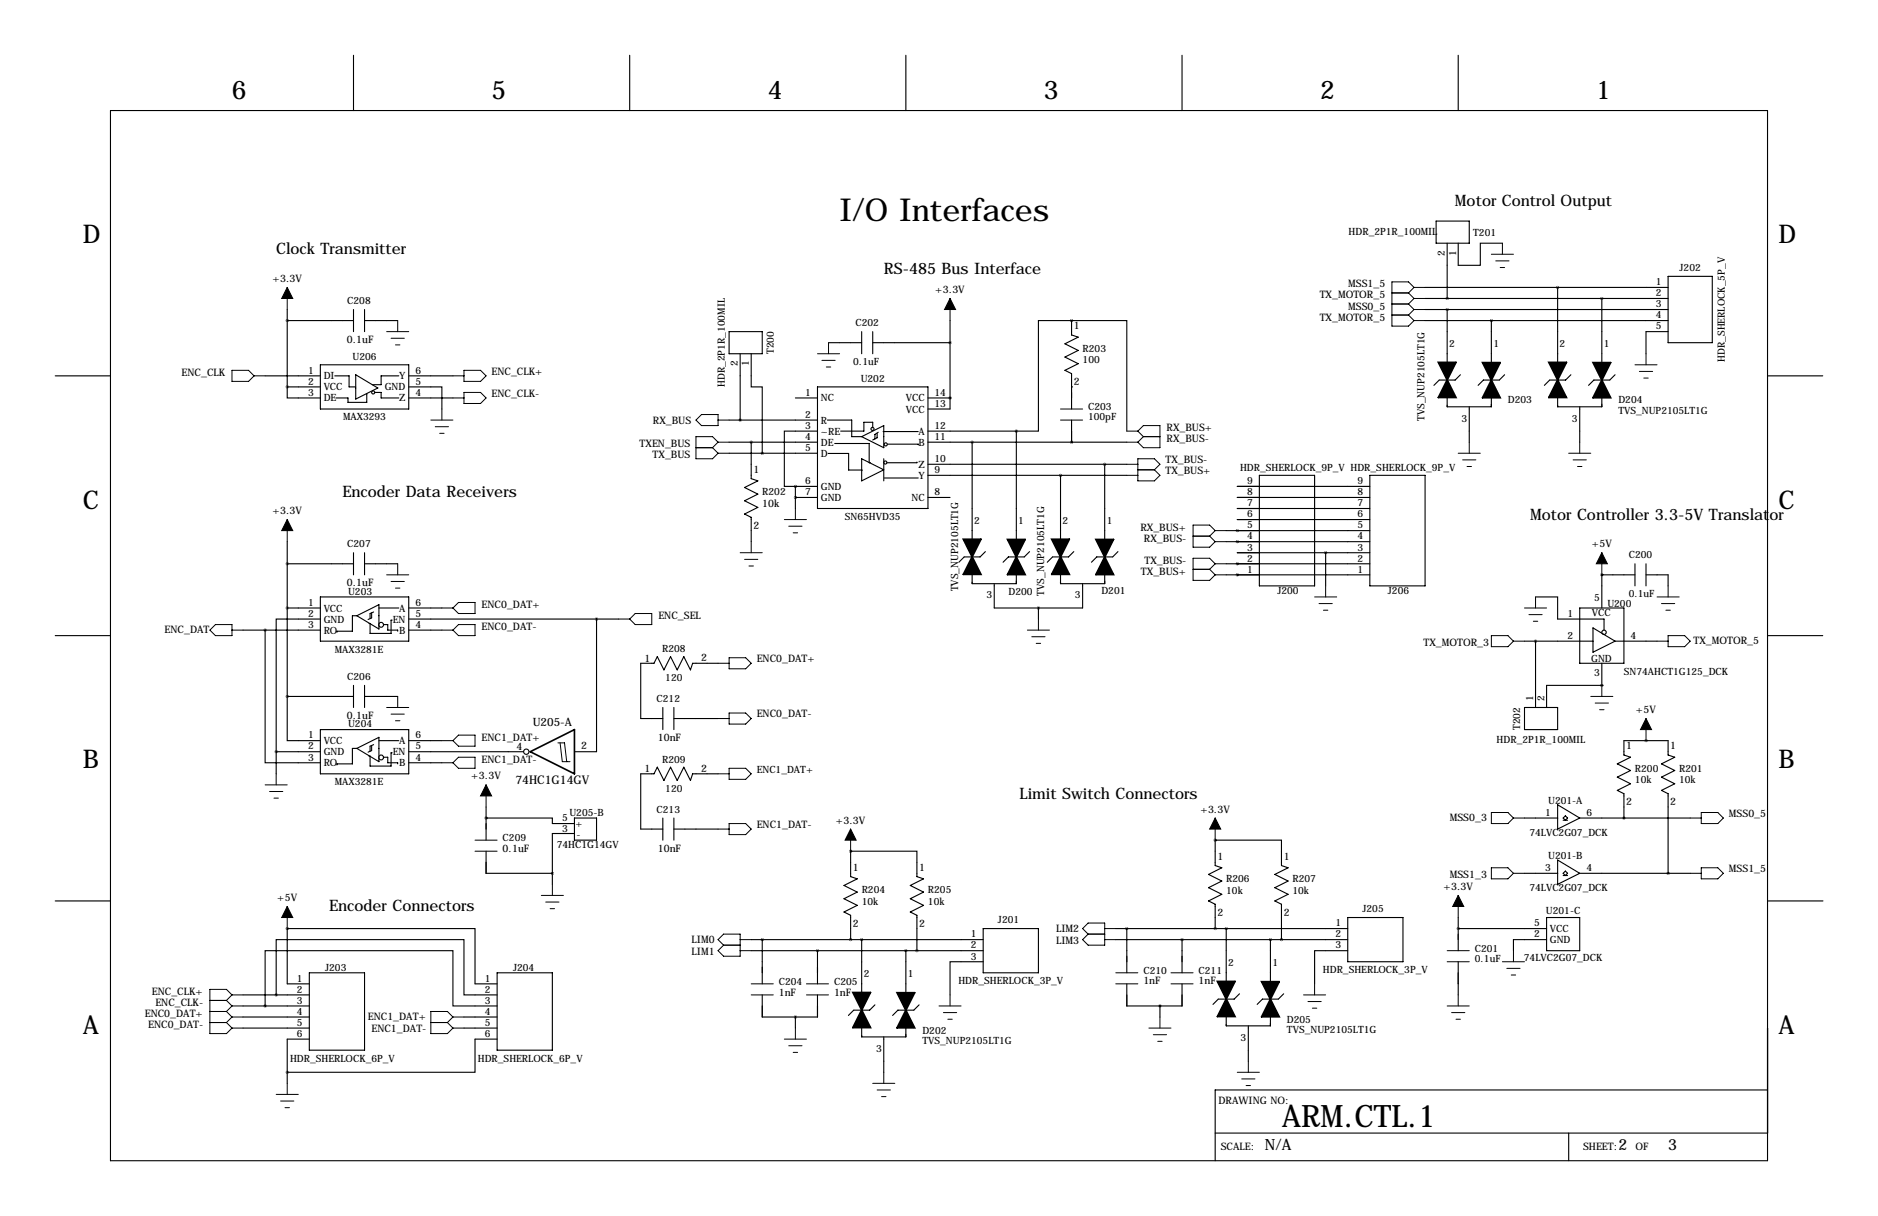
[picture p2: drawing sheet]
<svg xmlns="http://www.w3.org/2000/svg" width="432mm" height="279mm" viewBox="0 0 432 279" stroke-linecap="round" stroke-linejoin="round" font-family="sans-serif">
<g fill="none" stroke="#000" stroke-width=".25">
<path d="M81.3 12.7v12.7M144.8 12.7v12.7M208.3 12.7v12.7M271.8 12.7v12.7M335.3 12.7v12.7M25.4 25.4h381v241.3h-381zM330.2 50.8h7.6v5.1h-7.6zM332.7 55.9v12.7M335.3 55.9v5.1h5.1v-5.1h5M66 73.7h15.3M66 71.1v17.8M81.3 71.1v5.1"/>
<path d="M83.8 73.7h7.6M83.8 71.1v5.1M167.6 76.2h7.7v5.1h-7.7zM190.5 78.7h7.6M198.1 76.2v5.1M200.7 76.2v5.1M200.7 78.7h17.7M218.4 73.7v20.3h-5M246.4 73.7h12.7v25.4M246.4 73.7h.1M246.4 73.7h-7.6v25.4h-5.1M246.4 73.7v3.3l1.5 .5-3 1.5 3 1.5-3 1.5 3 1.6-3 1.5 1.5 .8v8.1"/>
<path d="M327.7 66h55.8M327.7 68.6h55.8M327.7 71.1h55.8M327.7 73.7h55.8M332.7 71.1v12.2M342.9 73.7v9.6M358.1 66v17.3M368.3 68.6v14.7M383.5 63.5h10.2v15.2h-10.2zM383.5 76.2h-5v5.1M12.7 86.4h12.7M61 86.4h12.7"/>
<path d="M66 88.9v2.5h7.7M66 88.9h7.7M73.7 83.8h20.3v10.2h-20.3zM77 86.4h3.3v2.5h1.5M81.8 86.1l5.1 3.1-5.1 2.5zM84.3 90.4v2.1h-4.3v-1.1h-2.8M86.1 90.2h1.5v1.2h4.1M91.7 86.4h-4.1v2h-2M94 88.9h7.6v5.1M94 86.4h10.1M94 91.4h10.1M167.6 96.5h20.4"/>
<path d="M170.2 81.3v15.2M172.7 81.3v7.6h2.6v15.2M182.9 91.4h5.1M188 99.1h-7.7v12.7h2.6M188 88.9h25.4v27.9h-25.4zM190.2 96.5h5.6v3.8h2.3M200.7 98.3v-1.3h-2.1v2.1h-5.3M201.7 99.6v1l-1 .5M201.9 99.3l-.7 .5v1M203 99.2h8.1M213.4 99.1h20.3M213.4 91.4h5"/>
<path d="M218.4 91.4h.1M233.7 99.1v24.9M246.4 88.9h.1M246.4 96.5v5.1M332.7 87.3v1.5M332.7 91.3v2.2h10.2v-2.1M335.8 86.1l-1.2 1.2h-3.7l-1.2 1.2M337.8 93.5v8.1M342.9 85.8v1.5M345.9 86.1l-1.2 1.2h-3.6l-1.2 1.2M358.1 91.3v2.2h10.2v-2.1M358.1 87.3v1.5"/>
<path d="M361.2 86.1l-1.2 1.2h-3.7l-1.2 1.2M363.2 93.5v8.1M368.3 85.8v1.5M371.3 86.1l-1.2 1.2h-3.6l-1.2 1.2M406.4 86.4h12.7M167.6 101.6h20.4M167.6 104.1h20.4M172.7 101.6v8.4l1.5 .5-3 1.5 3 1.5-3 1.6 3 1.5-3 1.5 1.5 .8v5.6M182.9 111.8h.1M182.9 114.3h.1M182.9 111.8h5.1M182.9 114.3h5.1"/>
<path d="M182.9 111.8v5M190.4 104.2h4.7v3.8h3.1v.2M191.9 101.9h7.9v4.4h.4M198.1 105.4l5.1 2.5-5.1 2.6zM198.1 100.3l5.1-2.5v5.1zM203.2 105.4v5.1M203.4 109.8h7.7M204.1 102.1h7v.1M210.8 106.2v.1h-6.8M213.4 101.6h45.7M213.4 114.3h5M213.4 106.7h45.7"/>
<path d="M213.4 109.2h45.7M223.5 101.6v22.3M243.8 109.2v14.7M246.4 101.6h.1M254 106.7v17.3M284.5 116.8h30.5M284.5 111.8h30.5M284.5 114.3h30.5M284.5 119.4h30.5M289.6 109.2h12.7v25.4h-12.7zM315 109.2h12.7v25.4h-12.7zM66 139.7h7.7"/>
<path d="M66 129.5h15.3M66 124.5v35.5M73.7 137.2h20.3v10.1h-20.3zM81.3 127v5.1M83.8 127v5.1M83.8 129.5h7.6M87.1 139.7h4.6M94 139.7h7.6M223.5 128v1.5M223.5 132v2.1h10.2v-2.1M226.6 126.7l-1.3 1.3h-3.6l-1.2 1.2M228.6 134.1v5.6h20.3v-5.6"/>
<path d="M233.7 126.4v1.6M236.7 126.7l-1.2 1.3h-3.6l-1.3 1.2M238.8 139.7v2.5M243.8 132v2.1h10.2v-2.1M243.8 128v1.5M246.9 126.7l-1.2 1.3h-3.7l-1.2 1.2M254 126.4v1.6M257 126.7l-1.2 1.3h-3.6l-1.2 1.2M281.9 132.1h33.1M281.9 129.5h33.1M281.9 124.5h33.1M281.9 121.9h33.1"/>
<path d="M284.5 132.1h.1M284.5 129.5h.1M284.5 124.5h.1M284.5 121.9h.1M284.5 127h30.5M304.8 127v7.6M353.1 137.2h5v5h10.7v2.6M363.2 139.7h10.2v12.7h-10.2zM368.3 132.1h.1M368.3 132.1v7.6M368.3 132.1h7.6M375.9 129.5v5.1"/>
<path d="M378.5 132.1h5v2.5M378.5 129.5v5.1M12.7 146h12.7M55.9 144.8h17.8M61 144.8v30.5h12.7M73.7 142.2h-10.2v30.5M81.3 157.5v5.1M82 141.5l5.1-2.6v5.6zM82 141.5h-1v3.5h-3.5v.3M83.8 157.5v5.1M85.4 140.8v1.2l-.8 .3M85.9 140.6l-.8 .4v1.1"/>
<path d="M88.1 143.5h1.1v1.3h2.2v.2M90.2 142.5h-.3v3h-4.8v-2.2h-.3M94 142.2h48.2M94 144.8h7.6M137.2 142.2v30.5h-5.1M165.1 152.4h-5.8l-.6 1.5-1.5-3-1.5 3-1.5-3-1.5 3-1.6-3-.7 1.5h-3.1v12.7h5.1M350.5 147.3h15.8M353.1 147.3v15.3M366.3 144.3l5 3-5 2.6zM368.3 157.5h.1M368.3 152.4v5.1M368.3 157.5h-12.7v5.1"/>
<path d="M371.3 147.3h9.7M406.4 146h12.7M63.5 172.7h10.2M63.5 172.7v5.1M66 160v10.2h7.7M66 160h15.3M73.7 167.6h20.3v10.2h-20.3zM82 172l5.1-2.6v5.6zM82 172h-1v3.5h-3.5v.3M83.8 160h7.6M85.4 171.3v1.2l-.8 .3M85.9 171.1l-.8 .3v1.2"/>
<path d="M87.1 170.2h4.6M88.1 174h1.1v1.3h2.2v.2M90.2 173h-.3v3h-4.8v-2.3h-.3M94 170.2h7.6M94 175.3h7.6M94 172.7h26.4M152.4 162.6v5M154.9 165.1h10.2M154.9 162.6v5M165.1 177.8h-5.8l-.6 1.5-1.5-3-1.5 3-1.5-3-1.5 3-1.6-3-.7 1.5h-3.1v12.7h5.1M350.5 162.6h7.6v5h-7.6zM378.5 170.2h.1"/>
<path d="M111.8 188h15.2v1.2h5.1M111.8 188h.1M111.8 195.6v5.1h15.2M111.8 185.4v7.6M132.1 188h5.1v5h-5.1zM132.1 191.5h-5.1v11.7M152.4 188v5M154.9 188v5M154.9 190.5h10.2M195.6 195.6h15.2v5.8l1.5 .5-3 1.6 3 1.5-3 1.5 3 1.5-3 1.5 1.5 .8v8.1M195.6 195.6h.1M195.6 195.6v5.8l1.5 .5-3 1.6 3 1.5-3 1.5 3 1.5-3 1.5 1.5 .8v5.6"/>
<path d="M279.4 193h15.2v5.9l1.6 .5-3.1 1.5 3.1 1.5-3.1 1.6 3.1 1.5-3.1 1.5 1.5 .8v8.1M279.4 193h.1M279.4 193v5.9l1.5 .5-3 1.5 3 1.5-3 1.6 3 1.5-3 1.5 1.5 .8v5.6M350.5 188h7.6M358.1 184.9l5.1 3.1-5.1 2.5zM358.1 197.6l5.1 3.1-5.1 2.5zM359.4 188.5h1M359.4 188l.5-.5 .5 .5-.5 .5zM363.2 188h25.4M373.4 188v-5.6l-1.5-.8 3-1.5-3-1.5 3-1.6-3-1.5 3-1.5-1.5-.5v-3.3h10.1v3.3l1.6 .5-3.1 1.5 3.1 1.5-3.1 1.6 3.1 1.5-3.1 1.5 1.5 .8v18.3M12.7 207h12.7M66 213.4h.1"/>
<path d="M66 213.4h43.2v12.7h5.1M66 213.4v12.7h5.1M172.7 215.9h53.4M172.7 218.4h53.4M175.3 215.9v10.2M188 218.4v7.7M198.1 215.9v12.1M208.3 218.4v9.7M226.1 213.4h12.7v10.1h-12.7zM256.5 213.4h53.4M256.5 215.9h53.4M259.1 213.4v10.1"/>
<path d="M271.8 215.9v7.6M281.9 213.4v12.1M292.1 215.9v9.7M309.9 218.4h-7.6v7.7M309.9 210.8h12.7v10.2h-12.7zM335.3 213.4h.1M335.3 210.8v7.6M335.3 213.4h20.3M350.5 200.7h7.6M355.6 215.9h-7.6v2.5M355.6 210.8h7.6v7.6h-7.6zM359.4 201.2h1"/>
<path d="M359.4 200.7l.5-.5 .5 .5-.5 .5zM363.2 200.7h25.4M406.5 207h12.7M55.9 228.6h15.2M55.9 231.1h15.2M55.9 233.7h15.2M55.9 236.2h15.2M61 231.1v-12.7h43.1v12.7h10.2M63.5 228.6v-12.7h43.2v12.7h7.6M71.1 223.5h12.7v17.8h-12.7zM71.1 238.8h-5.1v10.1M106.7 233.7h7.6"/>
<path d="M106.7 236.2h7.6M114.3 238.8h-5.1v7.6h-43.2M114.3 223.5h12.7v17.8h-12.7zM175.3 228.6v5.1h12.7v-5.1M182.9 233.7v2.5M198.1 236.1v2.2h10.2v-2.1M198.1 232.1v1.5M201.2 230.9l-1.3 1.2h-3.6l-1.2 1.2M203.2 238.3v8.1M208.3 230.6v1.5M211.3 230.9l-1.2 1.2h-3.6l-1.3 1.2M226.1 221h-7.7v7.6"/>
<path d="M259.1 226.1v5h12.7v-5M266.7 231.1v2.6M281.9 229.6v1.5M281.9 233.6v2.1h10.2v-2.1M285 228.3l-1.2 1.3h-3.7l-1.2 1.2M287 235.7v8.1M292.1 228v1.6M295.1 228.3l-1.2 1.3h-3.6l-1.2 1.2M335.3 221v7.6M406.4 250.4h-127v16.3M279.4 260.3h127M360.7 260.3v6.4"/>
<circle cx="85.8" cy="90.2" r=".36"/>
<circle cx="200.6" cy="98.6" r=".36"/>
<circle cx="203.6" cy="106.3" r=".36"/>
<circle cx="203.7" cy="102.1" r=".36"/>
<circle cx="87.6" cy="143.6" r=".56"/>
<circle cx="368.8" cy="145.3" r=".51"/>
<circle cx="87.6" cy="174" r=".56"/>
<circle cx="121" cy="172.7" r=".61"/>
</g>
<g fill="#000" stroke="#000" stroke-width=".38">
<path d="M332.7 87.3l2.1 4h-4.1zM330.7 83.3h4.1l-2.1 4zM342.9 87.3l2 4.1h-4zM340.9 83.3h4l-2 4.1zM358.1 87.3l2.1 4h-4.1zM356.1 83.3h4.1l-2.1 4zM368.3 87.3l2 4.1h-4zM366.3 83.3h4l-2 4.1zM223.5 127.9l2.1 4.1h-4.1zM221.5 123.9h4.1l-2.1 4.1zM233.7 128l2 4h-4.1zM231.6 124h4.1l-2 4z"/>
<path d="M243.8 127.9l2.1 4.1h-4.1zM241.8 123.9h4.1l-2.1 4.1zM254 128l2 4h-4zM252 124h4l-2 4zM198.1 232.1l2.1 4h-4.1zM196.1 228h4.1l-2.1 4.1zM208.3 232.1l2 4.1h-4.1zM206.2 228.1h4.1l-2 4.1zM281.9 229.5l2.1 4.1h-4.1zM279.9 225.5h4.1l-2.1 4.1zM292.1 229.6l2 4h-4zM290.1 225.6h4l-2 4z"/>
</g>
<g fill="none" stroke="#000" stroke-width=".23">
<path d="M342.9 58.4h5.1M343.9 59.9h3.1M345.4 55.9v2.5M66 66v5.1M88.9 76.2h5.1M89.9 77.7h3.1M90.9 79.2h1M91.4 73.7v2.5M190.5 78.7v2.6M218.4 68.6v5.1M320 72.4h3.8M320 69.8h3.8"/>
<path d="M320 67.3h3.8M323.8 69.8l1.3 1.3M323.8 72.4l1.3 1.3M323.8 67.3l1.3 1.3M325.1 71.1h2.6M325.1 71.1l-1.3 1.3M325.1 66l-1.3-1.2h-3.8v10.1h3.8l1.3-1.2M325.1 73.7h2.6M325.1 66h2.6M325.1 66l-1.3 1.3M325.1 68.6h2.6M325.1 68.6l-1.3 1.2"/>
<path d="M344.9 61.5h1M53.3 85.1h3.8l1.3 1.3-1.3 1.2h-3.8zM58.4 86.4h2.6M99.1 96.5h5M100.1 98h3M101.1 99.6h1M101.6 94v2.5M104.1 86.4h2.6M104.1 91.4h2.6M106.7 85.1h3.8l1.3 1.3-1.3 1.2h-3.8zM106.7 90.2h3.8l1.3 1.2-1.3 1.3h-3.8zM160 96.5l1.3-1.3h3.8v2.6h-3.8z"/>
<path d="M165.1 96.5h2.5M188 81.3h5M189 82.8h3M190 84.3h1M243.8 94h5.1M243.8 96.5h5.1M259.1 99.1h2.5M261.6 99.1l1.3-1.3h3.8v5.1h-3.8l-1.3-1.3M261.6 99.1l1.3 1.2M375.9 83.8h5.1M376.9 85.3h3.1M378 86.9h1"/>
<path d="M378.5 81.3v2.5M66 119.4v5.1M160 102.9h3.8M163.8 102.9l1.3 1.2M165.1 104.1h2.5M165.1 101.6l-1.3-1.3h-3.8v5.1h3.8l1.3-1.3M165.1 101.6h2.5M165.1 101.6l-1.3 1.3M180.3 119.4h5.1M182.9 116.8v2.6M259.1 101.6h2.5M259.1 106.7h2.5"/>
<path d="M259.1 109.2h2.5M261.6 105.4h3.8l1.3 1.3-1.3 1.2 1.3 1.3-1.3 1.3h-3.8zM261.6 107.9h3.8M262.9 100.3h3.8M262.9 100.3l-1.3 1.3M335.3 104.1h5.1M336.3 105.7h3M337.3 107.2h1M337.8 101.6v2.5M360.7 104.1h5.1M361.7 105.7h3M362.7 107.2h1"/>
<path d="M363.2 101.6v2.5M88.9 132.1h5.1M89.9 133.6h3.1M90.9 135.1h1M91.4 129.5v2.6M101.6 139.7h2.5M105.4 138.4h3.8v2.6h-3.8l-1.3-1.3zM170.2 127h5.1M171.2 128.5h3M172.2 130h1M172.7 124.5v2.5M181.4 120.9h3"/>
<path d="M182.4 122.4h1M274.3 130.8h3.8M274.3 123.2h3.8M278.1 130.8l1.3 1.3M278.1 123.2l1.3 1.3M279.4 132.1h2.5M279.4 129.5l-1.3-1.2h-3.8v5h3.8l1.3-1.2M279.4 121.9l-1.3-1.2h-3.8v5h3.8l1.3-1.2M279.4 129.5h2.5M279.4 129.5l-1.3 1.3M279.4 124.5h2.5M279.4 121.9h2.5"/>
<path d="M279.4 121.9l-1.3 1.3M302.3 137.2h5M303.3 138.7h3M304.8 134.6v2.6M350.5 139.7h5.1M353.1 137.2v2.5M368.3 127v5.1M381 137.2h5.1M382 138.7h3.1M383.5 134.6v2.6M49.5 143.5h3.8v2.5h-3.8l-1.2-1.2zM53.3 144.8h2.6"/>
<path d="M101.6 144.8h2.5M105.4 143.5h3.8v2.5h-3.8l-1.3-1.2zM142.2 142.2h2.6M146 141h3.9v2.5h-3.9l-1.2-1.3zM165.1 152.4h2.5M167.6 151.1h3.8l1.3 1.3-1.3 1.3h-3.8zM236.2 144.8h5.1M237.2 146.3h3.1M238.3 147.8h1M238.8 142.2v2.6M304.3 140.2h1M342.9 146h3.8l1.3 1.3-1.3 1.3h-3.8z"/>
<path d="M348 147.3h2.5M351.5 141.2h3.1M352.6 142.7h1M368.3 157.5v2.5M381 147.3h2.5M383 140.2h1M383.5 146h3.8l1.3 1.3-1.3 1.3h-3.8zM63.5 177.8v2.5M88.9 162.6h5.1M89.9 164.1h3.1M90.9 165.6h1M91.4 160v2.6"/>
<path d="M101.6 170.2h2.5M101.6 175.3h2.5M104.1 175.3l1.3-1.3h3.8v2.5h-3.8zM105.4 168.9h3.8v2.5h-3.8l-1.3-1.2zM128.3 170.7h1.5l.5 4.3M128.8 170.7l.5 4.3h1.8M165.1 165.1h2.5M165.1 177.8h2.5M167.6 176.5h3.8l1.3 1.3-1.3 1.3h-3.8zM167.6 163.8h3.8l1.3 1.3-1.3 1.3h-3.8zM365.8 160h5M366.8 161.5h3"/>
<path d="M367.8 163.1h1M378.5 165.1v5.1M61 180.3h5M62 181.9h3M63 183.4h1M109.2 193h5.1M109.2 195.6h5.1M111.8 180.3v5.1M165.1 190.5h2.5M167.6 189.2h3.8l1.3 1.3-1.3 1.3h-3.8zM195.6 190.5v5.1M279.4 188v5"/>
<path d="M342.9 186.7h3.8l1.3 1.3-1.3 1.2h-3.8zM342.9 199.4h3.8l1.3 1.3-1.3 1.2h-3.8zM348 188h2.5M388.6 188h2.6M391.2 199.4h3.8l1.2 1.3-1.2 1.2h-3.8zM391.2 186.7h3.8l1.2 1.3-1.2 1.2h-3.8zM66 208.3v5.1M124.5 205.7h5M125.5 207.3h3M126.5 208.8h1M127 203.2v2.5M166.4 214.6h3.8v5.1h-3.8l-1.3-1.3 1.3-1.2-1.3-1.3z"/>
<path d="M166.4 217.2h3.8M170.2 218.4h2.5M170.2 215.9h2.5M248.9 213.4l1.3-1.3h3.8v5.1h-3.8l-1.3-1.3 1.3-1.3zM250.2 214.6h3.8M254 215.9h2.5M254 213.4h2.5M332.7 218.4h5.1M335.3 205.7v5.1M348 218.4v2.6M348 200.7h2.5M388.6 200.7h2.6"/>
<path d="M48.3 229.9h3.8M48.3 232.4h3.8M48.3 234.9h3.8M52.1 229.9l1.2 1.2M52.1 232.4l1.2 1.3M52.1 234.9l1.2 1.3M53.3 228.6h2.6M53.3 231.1h2.6M53.3 228.6l-1.2 1.3M53.3 228.6l-1.2-1.3h-3.8v10.2h3.8l1.2-1.3M53.3 231.1l-1.2 1.3M53.3 233.7h2.6"/>
<path d="M53.3 233.7l-1.2 1.2M53.3 236.2h2.6M99.1 234.9h3.8M102.9 234.9l1.2 1.3M104.1 233.7l-1.2-1.3h-3.8v5.1h3.8l1.2-1.3M104.1 233.7h2.6M104.1 236.2h2.6M104.1 233.7l-1.2 1.2M172.7 226.1h5.1M172.7 228.6h5.1M180.3 238.8h5.1M182.9 236.2v2.6"/>
<path d="M185.4 226.1h5.1M185.4 228.6h5.1M215.9 231.1h5.1M216.9 232.7h3.1M217.9 234.2h1M218.4 228.6v2.5M256.5 226.1h5.1M256.5 223.5h5.1M264.2 236.2h5M265.2 237.7h3M266.2 239.3h1M266.7 233.7v2.5"/>
<path d="M269.2 226.1h5.1M269.2 223.5h5.1M299.7 228.6h5.1M300.7 230.1h3.1M301.8 231.6h1M302.3 226.1v2.5M332.7 221h5.1M332.7 231.1h5.1M333.8 232.7h3M334.8 234.2h1M335.3 228.6v2.5M345.4 221h5.1"/>
<path d="M346.5 222.5h3M347.5 224h1M63.5 251.5h5.1M64.5 253h3.1M65.5 254.5h1M66 248.9v2.6M181.4 240.3h3M182.4 241.8h1M200.7 248.9h5M201.7 250.4h3M202.7 252h1M203.2 246.4v2.5"/>
<path d="M284.5 246.4h5.1M285.5 247.9h3M286.5 249.4h1M287 243.8v2.6"/>
</g>
<path d="M121.9 172.7l10.2-5.1v10.2z" fill="none" stroke="#000" stroke-width=".38"/>
<path d="M66 66l1.3 2.6h-2.5zM218.4 68.6l1.3 2.5h-2.5zM66 119.4l1.3 2.5h-2.5zM368.3 127l1.3 2.5h-2.6zM378.5 165.1l1.2 2.5h-2.5zM111.8 180.3l1.2 2.6h-2.5zM195.6 190.5l1.2 2.5h-2.5zM279.4 188l1.3 2.5h-2.6zM66 208.3l1.3 2.5h-2.5zM335.3 205.7l1.2 2.6h-2.5z" fill="#000" stroke="#000" stroke-width=".23"/>
<path d="M218.4 91.4a.05 .05 0 0 0 .1 0 .05 .05 0 0 0-.1 0zM187.9 218.4a.05 .05 0 0 0 .1 0 .05 .05 0 0 0-.1 0zM175.2 215.9a.05 .05 0 0 0 .1 0 .05 .05 0 0 0-.1 0zM332.7 71.1a.05 .05 0 0 0 .1 0 .05 .05 0 0 0-.1 0zM218.4 78.7a.05 .05 0 0 0 .1 0 .05 .05 0 0 0-.1 0zM238.7 139.7a.05 .05 0 0 0 .1 0 .05 .05 0 0 0-.1 0zM243.8 109.2a.05 .05 0 0 0 .1 0 .05 .05 0 0 0-.1 0zM358.1 66a.05 .05 0 0 0 .1 0 .05 .05 0 0 0-.1 0zM378.4 170.2a.05 .05 0 0 0 .1 0 .05 .05 0 0 0-.1 0zM383.5 200.7a.05 .05 0 0 0 .1 0 .05 .05 0 0 0-.1 0zM175.2 104.1a.05 .05 0 0 0 .1 0 .05 .05 0 0 0-.1 0zM332.7 68.6a.05 .05 0 0 0 .1 0 .05 .05 0 0 0-.1 0zM60.9 144.8a.05 .05 0 0 0 .1 0 .05 .05 0 0 0-.1 0zM66 139.7a.05 .05 0 0 0 .1 0 .05 .05 0 0 0-.1 0zM66 160a.05 .05 0 0 0 .1 0 .05 .05 0 0 0-.1 0zM66 129.5a.05 .05 0 0 0 .1 0 .05 .05 0 0 0-.1 0zM137.1 142.2a.05 .05 0 0 0 .1 0 .05 .05 0 0 0-.1 0zM111.7 188a.05 .05 0 0 0 .1 0 .05 .05 0 0 0-.1 0zM66 88.9a.05 .05 0 0 0 .1 0 .05 .05 0 0 0-.1 0zM66 73.7a.05 .05 0 0 0 .1 0 .05 .05 0 0 0-.1 0zM66 246.4a.05 .05 0 0 0 .1 0 .05 .05 0 0 0-.1 0zM66 213.4a.05 .05 0 0 0 .1 0 .05 .05 0 0 0-.1 0zM60.9 231.1a.05 .05 0 0 0 .1 0 .05 .05 0 0 0-.1 0zM294.6 215.9a.05 .05 0 0 0 .1 0 .05 .05 0 0 0-.1 0zM281.9 213.4a.05 .05 0 0 0 .1 0 .05 .05 0 0 0-.1 0zM353 147.3a.05 .05 0 0 0 .1 0 .05 .05 0 0 0-.1 0z" fill="#000" stroke="#000" stroke-width=".63"/>
<text font-size="7.3" x="193" y="50.8">I/O Interfaces</text>
<text font-size="7.1" x="294.7" y="259">ARM.CTL.1</text>
<g font-size="5.9">
<text x="53.3" y="22.9">6</text>
<text x="113" y="22.9">5</text>
<text x="176.5" y="22.9">4</text>
<text x="240" y="22.9">3</text>
<text x="303.5" y="22.9">2</text>
<text x="367" y="22.9">1</text>
<text x="19" y="55.9">D</text>
<text x="408.9" y="55.9">D</text>
<text x="19" y="116.8">C</text>
<text x="408.9" y="116.8">C</text>
<text x="19" y="176.5">B</text>
<text x="408.9" y="176.5">B</text>
<text x="19" y="237.5">A</text>
<text x="408.9" y="237.5">A</text>
</g>
<g font-size="3.6">
<text x="334.5" y="47.2">Motor Control Output</text>
<text x="63.5" y="58.4">Clock Transmitter</text>
<text x="203.2" y="63">RS-485 Bus Interface</text>
<text x="78.7" y="114.3">Encoder Data Receivers</text>
<text x="351.8" y="119.4">Motor Controller 3.3-5V Translator</text>
<text x="234.4" y="183.6">Limit Switch Connectors</text>
<text x="75.7" y="209.3">Encoder Connectors</text>
<text x="290.8" y="264.1">N/A</text>
<text x="372.1" y="264.1">2</text>
<text x="383.5" y="264.1">3</text>
</g>
<text font-size="2.7" x="118.5" y="180.2">74HC1G14GV</text>
<text font-size="2.6" x="122.5" y="166.9">U205-A</text>
<g font-size="2.4">
<text x="62.6" y="64.8">+3.3V</text>
<text x="215" y="67.3">+3.3V</text>
<text x="303.4" y="68.6">TX_MOTOR_5</text>
<text x="310" y="71.1">MSS0_5</text>
<text x="310" y="66">MSS1_5</text>
<text x="246.9" y="75.7">1</text>
<text x="303.4" y="73.7">TX_MOTOR_5</text>
<text x="79.7" y="78.9">0.1uF</text>
<text x="41.8" y="86.4">ENC_CLK</text>
<text x="113" y="86.1">ENC_CLK+</text>
<text x="246.9" y="88.5">2</text>
<text x="113" y="91.2">ENC_CLK-</text>
<text x="150.1" y="97.5">RX_BUS</text>
<text x="268.2" y="101.6">RX_BUS-</text>
<text x="268.2" y="99.1">RX_BUS+</text>
<text x="147.1" y="102.6">TXEN_BUS</text>
<text x="150.1" y="105.2">TX_BUS</text>
<text x="268" y="106.4">TX_BUS-</text>
<text x="173.2" y="108.7">1</text>
<text x="268" y="109">TX_BUS+</text>
<text x="62.6" y="118.1">+3.3V</text>
<text x="175.3" y="116.5">10k</text>
<text x="173.2" y="121.5">2</text>
<text x="262.2" y="121.9">RX_BUS+</text>
<text x="263" y="124.5">RX_BUS-</text>
<text x="366" y="125.7">+5V</text>
<text x="263.2" y="129.5">TX_BUS-</text>
<text x="79.7" y="134.8">0.1uF</text>
<text x="262.3" y="132.1">TX_BUS+</text>
<text x="110.7" y="139.7">ENC0_DAT+</text>
<text x="151.4" y="142.2">ENC_SEL</text>
<text x="37.8" y="145.5">ENC_DAT</text>
<text x="110.7" y="144.8">ENC0_DAT-</text>
<text x="327.3" y="148.3">TX_MOTOR_3</text>
<text x="389.4" y="148.1">TX_MOTOR_5</text>
<text x="148.2" y="152">1</text>
<text x="161.2" y="151.9">2</text>
<text x="174" y="152.1">ENC0_DAT+</text>
<text x="79.7" y="165.2">0.1uF</text>
<text x="174" y="164.8">ENC0_DAT-</text>
<text x="376.2" y="163.8">+5V</text>
<text x="110.7" y="170.2">ENC1_DAT+</text>
<text x="118.8" y="172.4">4</text>
<text x="133.6" y="172.2">2</text>
<text x="151.3" y="170.3">10nF</text>
<text x="373.9" y="172.2">1</text>
<text x="384" y="172.2">1</text>
<text x="108.4" y="179.1">+3.3V</text>
<text x="110.7" y="175.3">ENC1_DAT-</text>
<text x="148.2" y="177.4">1</text>
<text x="161.2" y="177.3">2</text>
<text x="373.9" y="185">2</text>
<text x="384" y="185">2</text>
<text x="174" y="190.2">ENC1_DAT-</text>
<text x="192.2" y="189.2">+3.3V</text>
<text x="276" y="186.7">+3.3V</text>
<text x="333.3" y="188.7">MSS0_3</text>
<text x="397.5" y="187.7">MSS0_5</text>
<text x="115.6" y="195.7">0.1uF</text>
<text x="151.3" y="195.7">10nF</text>
<text x="279.9" y="197.6">1</text>
<text x="295.1" y="197.6">1</text>
<text x="196.1" y="200.2">1</text>
<text x="211.3" y="200.2">1</text>
<text x="333.3" y="201.7">MSS1_3</text>
<text x="397.5" y="200.4">MSS1_5</text>
<text x="63.7" y="207">+5V</text>
<text x="331.9" y="204.5">+3.3V</text>
<text x="196.1" y="213">2</text>
<text x="211.3" y="213">2</text>
<text x="242.8" y="214.1">LIM2</text>
<text x="279.9" y="210.4">2</text>
<text x="295.1" y="210.4">2</text>
<text x="159" y="216.7">LIM0</text>
<text x="159" y="219.5">LIM1</text>
<text x="242.8" y="216.9">LIM3</text>
<text x="262.9" y="226.2">1nF</text>
<text x="275.6" y="226.2">1nF</text>
<text x="33.3" y="233.7">ENC0_DAT+</text>
<text x="34.9" y="228.6">ENC_CLK+</text>
<text x="35.7" y="231.1">ENC_CLK-</text>
<text x="179.1" y="228.7">1nF</text>
<text x="191.8" y="228.7">1nF</text>
<text x="34.1" y="236.2">ENC0_DAT-</text>
<text x="84.6" y="234.4">ENC1_DAT+</text>
<text x="85.4" y="237.2">ENC1_DAT-</text>
<text x="280.2" y="253.7">DRAWING NO:</text>
<text x="280.7" y="264.2">SCALE:</text>
<text x="364" y="264.2">SHEET:</text>
<text x="376.1" y="264.2">OF</text>
</g>
<g font-size="2.3">
<text x="310.1" y="54.1">HDR_2P1R_100MIL</text>
<text x="332.2" y="58.7" transform="rotate(-90 332.2 58.7)">2</text>
<text x="334.8" y="58.7" transform="rotate(-90 334.8 58.7)">1</text>
<text x="338.7" y="54.2">T201</text>
<text x="380.7" y="65.5">1</text>
<text x="386.2" y="62.2">J202</text>
<text x="79.8" y="69.8">C208</text>
<text x="380.7" y="68.1">2</text>
<text x="380.7" y="70.6">3</text>
<text x="196.7" y="74.9">C202</text>
<text x="380.7" y="73.2">4</text>
<text x="380.7" y="75.7">5</text>
<text x="81.1" y="82.8">U206</text>
<text x="177.9" y="81.4" transform="rotate(-90 177.9 81.4)">T200</text>
<text x="196.2" y="83.9">0.1uF</text>
<text x="248.9" y="80.8">R203</text>
<text x="248.9" y="83.4">100</text>
<text x="333.2" y="79.8">2</text>
<text x="343.4" y="79.8">1</text>
<text x="358.6" y="79.8">2</text>
<text x="368.8" y="79.8">1</text>
<text x="396.6" y="83.2" transform="rotate(-90 396.6 83.2)">HDR_SHERLOCK_5P_V</text>
<text x="70.8" y="85.9">1</text>
<text x="70.8" y="88.4">2</text>
<text x="74.4" y="87.2">DI</text>
<text x="74.4" y="89.7">VCC</text>
<text x="88.5" y="89.7">GND</text>
<text x="91.8" y="87.2">Y</text>
<text x="95.5" y="85.9">6</text>
<text x="95.5" y="88.4">5</text>
<text x="166.6" y="89" transform="rotate(-90 166.6 89)">HDR_2P1R_100MIL</text>
<text x="169.7" y="84.1" transform="rotate(-90 169.7 84.1)">2</text>
<text x="172.2" y="84.1" transform="rotate(-90 172.2 84.1)">1</text>
<text x="197.9" y="87.9">U202</text>
<text x="70.8" y="90.9">3</text>
<text x="74.4" y="92.2">DE</text>
<text x="91.8" y="92.2">Z</text>
<text x="95.5" y="90.9">4</text>
<text x="185.1" y="90.9">1</text>
<text x="188.7" y="92.2">NC</text>
<text x="208.3" y="92.2">VCC</text>
<text x="208.3" y="94.8">VCC</text>
<text x="214.9" y="90.9">14</text>
<text x="214.9" y="93.5">13</text>
<text x="250.2" y="94.2">C203</text>
<text x="346.7" y="92.7">D203</text>
<text x="372.1" y="92.7">D204</text>
<text x="372.1" y="95.1">TVS_NUP2105LT1G</text>
<text x="78.9" y="96.6">MAX3293</text>
<text x="185.1" y="96">2</text>
<text x="185.1" y="98.6">3</text>
<text x="185.1" y="101.1">4</text>
<text x="188.7" y="97.3">R</text>
<text x="188.7" y="99.9">~RE</text>
<text x="211.1" y="99.9">A</text>
<text x="214.9" y="98.6">12</text>
<text x="214.9" y="101.1">11</text>
<text x="250.2" y="96.6">100pF</text>
<text x="327.5" y="96.8" transform="rotate(-90 327.5 96.8)">TVS_NUP2105LT1G</text>
<text x="336" y="96.9">3</text>
<text x="361.4" y="96.9">3</text>
<text x="185.1" y="103.6">5</text>
<text x="188.7" y="102.4">DE</text>
<text x="188.7" y="104.9">D</text>
<text x="211.1" y="102.4">B</text>
<text x="211.1" y="107.5">Z</text>
<text x="214.9" y="106.2">10</text>
<text x="175.3" y="113.8">R202</text>
<text x="185.1" y="111.3">6</text>
<text x="185.1" y="113.8">7</text>
<text x="188.7" y="112.6">GND</text>
<text x="211.1" y="110">Y</text>
<text x="214.9" y="108.7">9</text>
<text x="214.9" y="113.8">8</text>
<text x="285.1" y="108.2">HDR_SHERLOCK_9P_V HDR_SHERLOCK_9P_V</text>
<text x="286.7" y="113.8">8</text>
<text x="286.7" y="111.3">9</text>
<text x="312.1" y="113.8">8</text>
<text x="312.1" y="111.3">9</text>
<text x="188.7" y="115.1">GND</text>
<text x="194.3" y="119.5">SN65HVD35</text>
<text x="209.6" y="115.1">NC</text>
<text x="286.7" y="118.9">6</text>
<text x="286.7" y="116.3">7</text>
<text x="312.1" y="118.9">6</text>
<text x="312.1" y="116.3">7</text>
<text x="79.8" y="125.7">C207</text>
<text x="224" y="120.4">2</text>
<text x="234.1" y="120.4">1</text>
<text x="244.3" y="120.4">2</text>
<text x="254.5" y="120.4">1</text>
<text x="286.7" y="124">4</text>
<text x="286.7" y="121.4">5</text>
<text x="312.1" y="124">4</text>
<text x="312.1" y="121.4">5</text>
<text x="286.7" y="131.6">1</text>
<text x="286.7" y="129">2</text>
<text x="286.7" y="126.5">3</text>
<text x="312.1" y="131.6">1</text>
<text x="312.1" y="129">2</text>
<text x="312.1" y="126.5">3</text>
<text x="374.5" y="128.3">C200</text>
<text x="80" y="136.7">U203</text>
<text x="220.3" y="135.9" transform="rotate(-90 220.3 135.9)">TVS_NUP2105LT1G</text>
<text x="226.8" y="137.5">3</text>
<text x="231.9" y="136.7">D200</text>
<text x="240.1" y="136.9" transform="rotate(-90 240.1 136.9)">TVS_NUP2105LT1G</text>
<text x="247.1" y="137.5">3</text>
<text x="253.2" y="136.4">D201</text>
<text x="293.7" y="136.5">J200</text>
<text x="319.1" y="136.5">J206</text>
<text x="374.5" y="137.2">0.1uF</text>
<text x="70.8" y="139.2">1</text>
<text x="70.8" y="141.7">2</text>
<text x="74.4" y="140.5">VCC</text>
<text x="74.4" y="143">GND</text>
<text x="90.3" y="143">EN</text>
<text x="91.8" y="140.5">A</text>
<text x="95.5" y="139.2">6</text>
<text x="95.5" y="141.7">5</text>
<text x="360.4" y="141.7">1</text>
<text x="366" y="141.5">VCC</text>
<text x="366.5" y="138.2">5</text>
<text x="369.6" y="139.4">U200</text>
<text x="70.8" y="144.3">3</text>
<text x="74.4" y="145.6">RO</text>
<text x="77" y="149.9">MAX3281E</text>
<text x="91.8" y="145.6">B</text>
<text x="95.5" y="144.3">4</text>
<text x="152.2" y="149.9">R208</text>
<text x="360.4" y="146.8">2</text>
<text x="374.9" y="146.8">4</text>
<text x="365.8" y="152.2">GND</text>
<text x="366.5" y="155.3">3</text>
<text x="373.4" y="155">SN74AHCT1G125_DCK</text>
<text x="79.8" y="156.2">C206</text>
<text x="151" y="161.3">C212</text>
<text x="153" y="156.6">120</text>
<text x="352.6" y="161" transform="rotate(-90 352.6 161)">1</text>
<text x="355.1" y="161" transform="rotate(-90 355.1 161)">2</text>
<text x="80" y="167.1">U204</text>
<text x="349.5" y="167.7" transform="rotate(-90 349.5 167.7)">T202</text>
<text x="70.8" y="169.7">1</text>
<text x="70.8" y="172.2">2</text>
<text x="74.4" y="171">VCC</text>
<text x="74.4" y="173.5">GND</text>
<text x="90.3" y="173.5">EN</text>
<text x="91.8" y="171">A</text>
<text x="95.5" y="169.7">6</text>
<text x="95.5" y="172.2">5</text>
<text x="344.1" y="170.8">HDR_2P1R_100MIL</text>
<text x="70.8" y="174.8">3</text>
<text x="74.4" y="176.1">RO</text>
<text x="91.8" y="176.1">B</text>
<text x="95.5" y="174.8">4</text>
<text x="152.2" y="175.3">R209</text>
<text x="174" y="177.5">ENC1_DAT+</text>
<text x="375.9" y="177.3">R200</text>
<text x="375.9" y="179.9">10k</text>
<text x="386.1" y="177.3">R201</text>
<text x="386.1" y="179.9">10k</text>
<text x="77" y="180.4">MAX3281E</text>
<text x="153" y="182">120</text>
<text x="356" y="184.7">U201-A</text>
<text x="129.2" y="188.7">5</text>
<text x="129.2" y="191.1">3</text>
<text x="130.9" y="187.5">U205-B</text>
<text x="132.3" y="190">+</text>
<text x="151" y="186.7">C213</text>
<text x="355.3" y="187.5">1</text>
<text x="364.7" y="187.5">6</text>
<text x="115.6" y="193.3">C209</text>
<text x="128" y="194.9">74HC1G14GV</text>
<text x="132.6" y="192.5">-</text>
<text x="351.7" y="192.1">74LVC2G07_DCK</text>
<text x="356" y="197.4">U201-B</text>
<text x="281.9" y="202.7">R206</text>
<text x="297.2" y="202.7">R207</text>
<text x="355.3" y="200.2">3</text>
<text x="364.7" y="200.2">4</text>
<text x="198.1" y="205.2">R204</text>
<text x="198.1" y="207.9">10k</text>
<text x="213.4" y="205.2">R205</text>
<text x="213.4" y="207.9">10k</text>
<text x="281.9" y="205.3">10k</text>
<text x="297.2" y="205.3">10k</text>
<text x="313.3" y="209.5">J205</text>
<text x="351.7" y="204.8">74LVC2G07_DCK</text>
<text x="223.2" y="215.4">1</text>
<text x="229.5" y="212.1">J201</text>
<text x="307" y="212.9">1</text>
<text x="307" y="215.4">2</text>
<text x="352.8" y="215.4">2</text>
<text x="352.8" y="212.9">5</text>
<text x="355.5" y="210.1">U201-C</text>
<text x="356.4" y="214.2">VCC</text>
<text x="223.2" y="217.9">2</text>
<text x="223.2" y="220.5">3</text>
<text x="282.4" y="222">2</text>
<text x="292.6" y="222">1</text>
<text x="307" y="217.9">3</text>
<text x="339.1" y="218.7">C201</text>
<text x="339.1" y="221.1">0.1uF</text>
<text x="350.4" y="220.8">74LVC2G07_DCK</text>
<text x="356.4" y="216.7">GND</text>
<text x="68.3" y="225.6">1</text>
<text x="74.8" y="223">J203</text>
<text x="111.5" y="225.6">1</text>
<text x="118" y="223">J204</text>
<text x="179.1" y="226.3">C204</text>
<text x="191.8" y="226.3">C205</text>
<text x="198.6" y="224.5">2</text>
<text x="208.7" y="224.5">1</text>
<text x="220.4" y="226.1">HDR_SHERLOCK_3P_V</text>
<text x="262.9" y="223.8">C210</text>
<text x="275.6" y="223.8">C211</text>
<text x="304.2" y="223.6">HDR_SHERLOCK_3P_V</text>
<text x="68.3" y="228.1">2</text>
<text x="68.3" y="230.6">3</text>
<text x="68.3" y="233.2">4</text>
<text x="111.5" y="228.1">2</text>
<text x="111.5" y="230.6">3</text>
<text x="111.5" y="233.2">4</text>
<text x="68.3" y="235.7">5</text>
<text x="68.3" y="238.3">6</text>
<text x="111.5" y="235.7">5</text>
<text x="111.5" y="238.3">6</text>
<text x="212.1" y="237.5">D202</text>
<text x="212.1" y="239.9">TVS_NUP2105LT1G</text>
<text x="285.2" y="239.1">3</text>
<text x="295.9" y="234.9">D205</text>
<text x="295.9" y="237.3">TVS_NUP2105LT1G</text>
<text x="66.7" y="243.9">HDR_SHERLOCK_6P_V</text>
<text x="109.9" y="243.9">HDR_SHERLOCK_6P_V</text>
<text x="201.4" y="241.6">3</text>
</g>
</svg>
